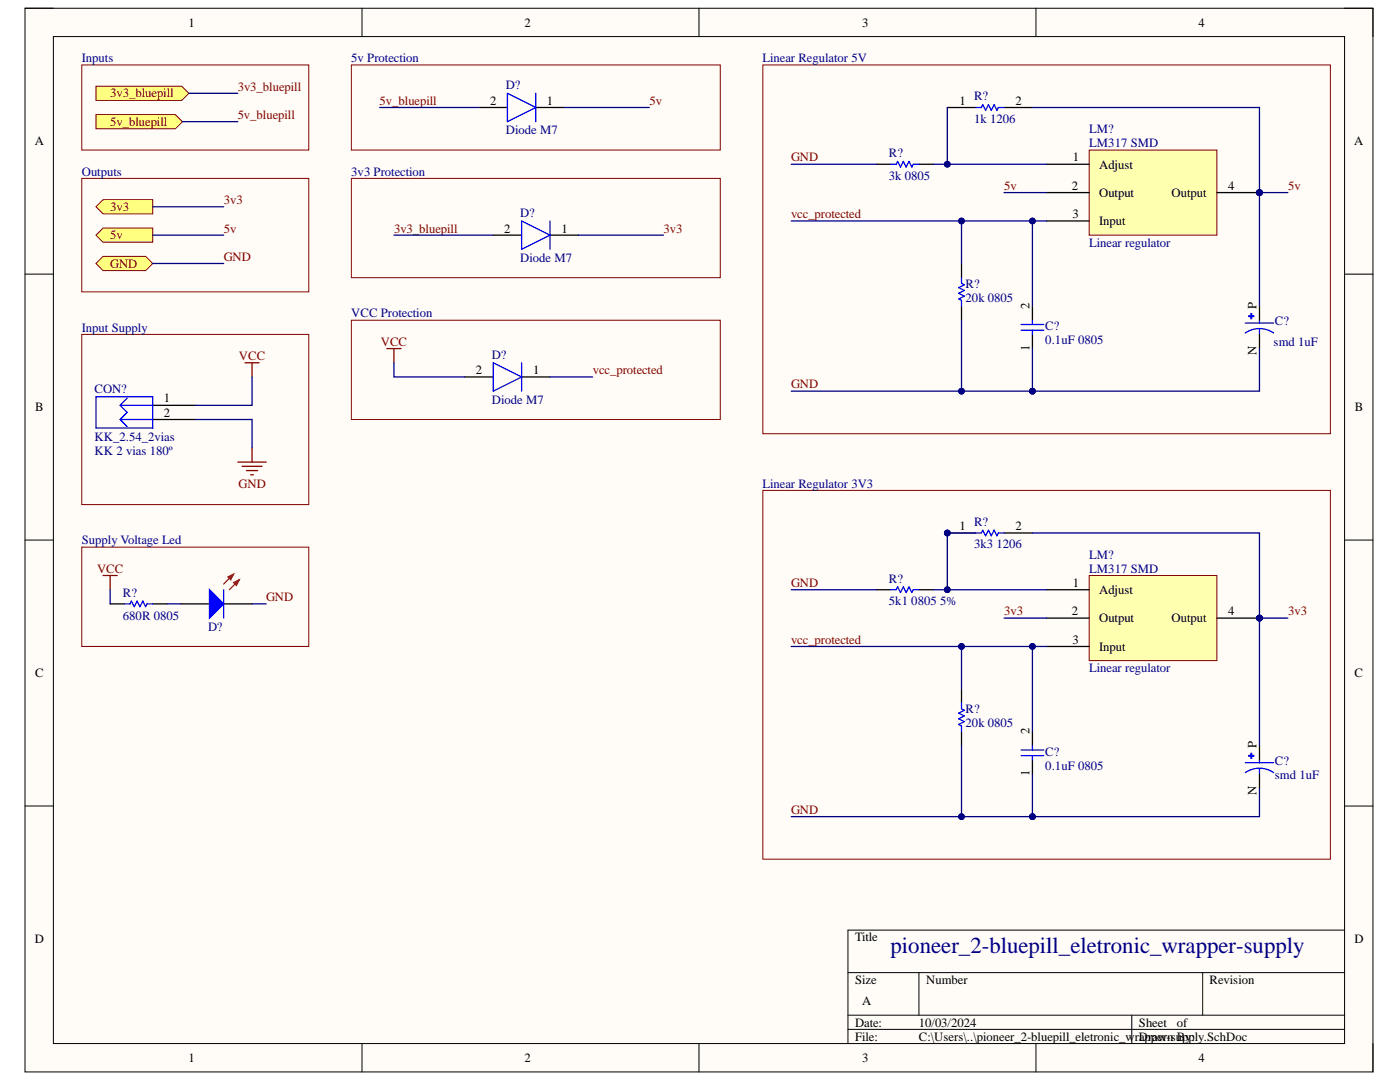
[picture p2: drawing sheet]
<svg xmlns="http://www.w3.org/2000/svg" width="279mm" height="216mm" viewBox="0 0 279 216" stroke-linecap="round" stroke-linejoin="round" font-family="sans-serif">
<path d="M5 1.6h269v212.3h-269z" fill-rule="evenodd" fill="#fffcf8"/>
<path d="M5 1.6h269v212.3h-269z" fill="none" stroke="#000" stroke-width=".2"/>
<path d="M10.7 7.3h257.6v200.9h-257.6z" fill-rule="evenodd" fill="#fffcf8"/>
<g fill="none" stroke="#000" stroke-width=".2">
<path d="M5 1.6h5.7M10.7 7.3h257.6v200.9h-257.6zM72.2 1.6v5.7M139.5 1.6v5.7M206.8 1.6v5.7M268.3 1.6h5.7v5.7M5 54.7h5.7M268.3 54.7h5.7M5 107.8h5.7M268.3 107.8h5.7M5 160.8h5.7M268.3 160.8h5.7"/>
<path d="M169.2 194.1h99.1M183.4 194.1v8.5M240 194.1v8.5M268.3 185.6h-99.1v22.6M72.2 208.2v5.7M139.5 208.2v5.7M169.2 202.6h99.1M169.2 205.4h99.1M206.8 208.2v5.7M225.9 202.6v5.6M274 208.2v5.7"/>
</g>
<path d="M19.2 17.2h17.1l1.4 1.4-1.4 1.4h-17.1z" fill-rule="evenodd" fill="#ffff80"/>
<path d="M19.2 17.2h17.1l1.4 1.4-1.4 1.4h-17.1z" fill="none" stroke="#800000" stroke-width=".2"/>
<path d="M19.2 22.9h15.8l1.4 1.4-1.4 1.4h-15.8z" fill-rule="evenodd" fill="#ffff80"/>
<path d="M19.2 22.9h15.8l1.4 1.4-1.4 1.4h-15.8z" fill="none" stroke="#800000" stroke-width=".2"/>
<path d="M20.6 39.8h9.9v2.9h-9.9l-1.4-1.4z" fill-rule="evenodd" fill="#ffff80"/>
<path d="M20.6 39.8h9.9v2.9h-9.9l-1.4-1.4z" fill="none" stroke="#800000" stroke-width=".2"/>
<path d="M20.6 45.5h9.9v2.8h-9.9l-1.4-1.4z" fill-rule="evenodd" fill="#ffff80"/>
<path d="M20.6 45.5h9.9v2.8h-9.9l-1.4-1.4z" fill="none" stroke="#800000" stroke-width=".2"/>
<path d="M48.9 72.4h2.8M50.3 72.4v2.8M47.5 92.2h5.6M48.3 93.1h4M49.2 93.9h2.2M50 94.7h.6M50.3 89.4v2.8" fill="none" stroke="#800000" stroke-width=".25"/>
<path d="M20.6 51.2h8.5l1.4 1.4-1.4 1.4h-8.5l-1.4-1.4z" fill-rule="evenodd" fill="#ffff80"/>
<path d="M16.3 13h45.3v16.9h-45.3zM16.3 35.6h45.3v22.6h-45.3zM20.6 51.2h8.5l1.4 1.4-1.4 1.4h-8.5l-1.4-1.4zM16.3 66.7h45.3v34h-45.3z" fill="none" stroke="#800000" stroke-width=".2"/>
<path d="M174.9 32.8h2.8M183.4 32.8h2.8M30.5 80.9h8.5M30.5 83.7h8.5" fill="none" stroke="#000" stroke-width=".25"/>
<path d="M177.7 32.8h1.2l.2-.6 .6 1.1 .6-1.1 .5 1.1 .6-1.1 .6 1.1 .3-.5h1.1M19.2 79.2h11.3v6.2h-11.3zM25.4 79.5l-1.4 1.4 1.4 1.4-1.4 1.4 1.4 1.4M24.1 80.9h6.4M24.1 83.7h6.4" fill="none" stroke="#00f" stroke-width=".25"/>
<circle cx="251.3" cy="38.4" r=".57" fill="#000080"/>
<circle cx="251.3" cy="38.4" r=".57" fill="none" stroke="#000080" stroke-width=".2"/>
<path d="M217.4 29.9h25.5v17h-25.5z" fill-rule="evenodd" fill="#ffffb0"/>
<path d="M217.4 29.9h25.5v17h-25.5z" fill="none" stroke="#800000" stroke-width=".2"/>
<path d="M208.9 32.8h8.5M208.9 38.4h8.5M242.9 38.4h8.5M208.9 44.1h8.5" fill="none" stroke="#000" stroke-width=".25"/>
<circle cx="251.3" cy="38.4" r=".57" fill="#000080"/>
<circle cx="251.3" cy="38.4" r=".57" fill="none" stroke="#000080" stroke-width=".2"/>
<path d="M70.1 13h73.6v16.9h-73.6zM152.2 13h113.3v73.5h-113.3zM16.3 109.2h45.3v19.8h-45.3z" fill="none" stroke="#800000" stroke-width=".2"/>
<path d="M20.6 114.8h2.8M22 114.8v2.9" fill="none" stroke="#800000" stroke-width=".25"/>
<path d="M22 120.5h2.8M30.5 120.5h2.8M36.1 120.5h5.7M44.6 120.5h5.7" fill="none" stroke="#000" stroke-width=".25"/>
<path d="M24.8 120.5h1.1l.3-.6 .6 1.2 .6-1.2 .5 1.2 .6-1.2 .6 1.2 .2-.6h1.2" fill="none" stroke="#00f" stroke-width=".25"/>
<path d="M41.8 117.7l2.8 2.8-2.8 2.8z" fill="#00f"/>
<path d="M41.8 117.7l2.8 2.8-2.8 2.8z" fill="none" stroke="#00f" stroke-width=".25"/>
<path d="M46.6 114.6l-2 1.9M47.7 115.7l-1.9 2" fill="none" stroke="#f00" stroke-width=".25"/>
<path d="M46.6 116.3l1.1-.6-.5 1.1z" fill="#f00"/>
<path d="M46.6 116.3l1.1-.6-.5 1.1z" fill="none" stroke="#f00" stroke-width=".25"/>
<path d="M45.5 115.1l1.1-.5-.5 1.1z" fill="#f00"/>
<path d="M45.5 115.1l1.1-.5-.5 1.1z" fill="none" stroke="#f00" stroke-width=".25"/>
<path d="M101.3 18.6l5.6 2.8-5.6 2.9zM106.9 18.6v5.7M203.8 64.8h4.5M203.8 65.9h4.5M206 63.9v.9M206 65.9v.8M44.6 117.7v5.6" fill="none" stroke="#00f" stroke-width=".25"/>
<path d="M95.6 21.4h5.7M106.9 21.4h5.7M206 61.1v2.8M206 66.7v2.9" fill="none" stroke="#000" stroke-width=".25"/>
<circle cx="251.3" cy="123.3" r=".57" fill="#000080"/>
<circle cx="251.3" cy="123.3" r=".57" fill="none" stroke="#000080" stroke-width=".2"/>
<path d="M217.4 114.8h25.5v17h-25.5z" fill-rule="evenodd" fill="#ffffb0"/>
<path d="M217.4 114.8h25.5v17h-25.5z" fill="none" stroke="#800000" stroke-width=".2"/>
<path d="M208.9 117.7h8.5M208.9 123.3h8.5M208.9 129h8.5M242.9 123.3h8.5" fill="none" stroke="#000" stroke-width=".25"/>
<circle cx="251.3" cy="123.3" r=".57" fill="#000080"/>
<circle cx="251.3" cy="123.3" r=".57" fill="none" stroke="#000080" stroke-width=".2"/>
<path d="M70.1 35.6h73.6v19.8h-73.6zM152.2 97.9h113.3v73.5h-113.3z" fill="none" stroke="#800000" stroke-width=".2"/>
<path d="M98.4 46.9h5.7M109.8 46.9h5.6M206 146v2.8M206 151.6v2.9" fill="none" stroke="#000" stroke-width=".25"/>
<path d="M104.1 44.1l5.7 2.8-5.7 2.9zM109.8 44.1v5.7M203.8 149.6h4.5M203.8 150.8h4.5M206 148.8v.8M206 150.8v.8" fill="none" stroke="#00f" stroke-width=".25"/>
<path d="M249.2 150.7h1v.2h-1z" fill-rule="evenodd" fill="#00f"/>
<path d="M248.5 154.2a4.9 4.9 0 0 1 5.7 0M248.5 152.2h5.7M249.2 150.7h1v.2h-1zM251.4 153.3v1.2" fill="none" stroke="#00f" stroke-width=".25"/>
<path d="M251.4 154.5v2.8" fill="none" stroke="#000" stroke-width=".25"/>
<path d="M249.2 63h1v.2h-1z" fill-rule="evenodd" fill="#00f"/>
<path d="M194.7 21.5h1.2l.2-.6 .6 1.1 .6-1.1 .5 1.1 .6-1.1 .6 1.1 .2-.5h1.2M191.9 55.4v1.1l.5 .3-1.1 .6 1.1 .6-1.1 .5 1.1 .6-1.1 .6 .6 .2v1.2M98.4 72.4l5.7 2.8-5.7 2.9zM104.1 72.4v5.7M248.5 66.5a4.9 4.9 0 0 1 5.7 0M248.5 64.5h5.7M249.2 63h1v.2h-1zM251.4 65.6v1.1M177.7 117.7h1.2l.2-.6 .6 1.1 .6-1.1 .5 1.1 .6-1.1 .6 1.1 .3-.5h1.1M194.7 106.3h1.2l.2-.5 .6 1.1 .6-1.1 .5 1.1 .6-1.1 .6 1.1 .2-.6h1.2M191.9 140.3v1.1l.5 .3-1.1 .6 1.1 .6-1.1 .5 1.1 .6-1.1 .6 .6 .2v1.2" fill="none" stroke="#00f" stroke-width=".25"/>
<g fill="none" stroke="#000" stroke-width=".25">
<path d="M189.1 21.5h5.6M200.4 21.5h5.6M191.9 52.6v2.8M92.8 75.2h5.6M104.1 75.2h5.7M191.9 61.1v2.8M251.4 66.7v2.9M174.9 117.7h2.8M183.4 117.7h2.8M189.1 106.3h5.6M200.4 106.3h5.6M191.9 137.5v2.8"/>
<path d="M191.9 146v2.8"/>
</g>
<path d="M77.2 69.6h2.8M78.6 69.6v2.8" fill="none" stroke="#800000" stroke-width=".25"/>
<path d="M70.1 63.9h73.6v19.8h-73.6z" fill="none" stroke="#800000" stroke-width=".2"/>
<path d="M37.7 18.6h9.8M36.4 24.3h11.1M200.4 38.4h8.5M251.4 38.4h5.6M30.5 41.3h14.1M30.5 46.9h14.1M30.5 52.6h14.1" fill="none" stroke="#000080" stroke-width=".25"/>
<circle cx="251.3" cy="38.4" r=".57" fill="#000080"/>
<circle cx="251.3" cy="38.4" r=".57" fill="none" stroke="#000080" stroke-width=".2"/>
<path d="M206 44.1v17" fill="none" stroke="#000080" stroke-width=".25"/>
<circle cx="206" cy="44.1" r=".56" fill="#000080"/>
<circle cx="206" cy="44.1" r=".56" fill="none" stroke="#000080" stroke-width=".2"/>
<path d="M251.4 38.4v22.7" fill="none" stroke="#000080" stroke-width=".25"/>
<circle cx="251.3" cy="38.4" r=".57" fill="#000080"/>
<circle cx="251.3" cy="38.4" r=".57" fill="none" stroke="#000080" stroke-width=".2"/>
<path d="M251.4 69.6v8.5h-45.4" fill="none" stroke="#000080" stroke-width=".25"/>
<circle cx="206" cy="78.1" r=".56" fill="#000080"/>
<circle cx="206" cy="78.1" r=".56" fill="none" stroke="#000080" stroke-width=".2"/>
<path d="M186.2 32.8h22.7" fill="none" stroke="#000080" stroke-width=".25"/>
<circle cx="189.1" cy="32.8" r=".57" fill="#000080"/>
<circle cx="189.1" cy="32.8" r=".57" fill="none" stroke="#000080" stroke-width=".2"/>
<path d="M189.1 21.5v11.3" fill="none" stroke="#000080" stroke-width=".25"/>
<circle cx="189.1" cy="32.8" r=".57" fill="#000080"/>
<circle cx="189.1" cy="32.8" r=".57" fill="none" stroke="#000080" stroke-width=".2"/>
<path d="M157.9 32.8h17M157.9 78.1h48.1" fill="none" stroke="#000080" stroke-width=".25"/>
<circle cx="191.9" cy="78.1" r=".57" fill="#000080"/>
<circle cx="191.9" cy="78.1" r=".57" fill="none" stroke="#000080" stroke-width=".2"/>
<circle cx="206" cy="78.1" r=".56" fill="#000080"/>
<circle cx="206" cy="78.1" r=".56" fill="none" stroke="#000080" stroke-width=".2"/>
<path d="M206 69.6v8.5" fill="none" stroke="#000080" stroke-width=".25"/>
<circle cx="206" cy="78.1" r=".56" fill="#000080"/>
<circle cx="206" cy="78.1" r=".56" fill="none" stroke="#000080" stroke-width=".2"/>
<path d="M157.9 44.1h51" fill="none" stroke="#000080" stroke-width=".25"/>
<circle cx="206" cy="44.1" r=".56" fill="#000080"/>
<circle cx="206" cy="44.1" r=".56" fill="none" stroke="#000080" stroke-width=".2"/>
<circle cx="191.9" cy="44.1" r=".57" fill="#000080"/>
<circle cx="191.9" cy="44.1" r=".57" fill="none" stroke="#000080" stroke-width=".2"/>
<path d="M75.8 21.4h19.8M206 21.5h45.4v16.9" fill="none" stroke="#000080" stroke-width=".25"/>
<circle cx="251.3" cy="38.4" r=".57" fill="#000080"/>
<circle cx="251.3" cy="38.4" r=".57" fill="none" stroke="#000080" stroke-width=".2"/>
<path d="M112.6 21.4h17M50.3 75.2v5.7h-11.3M39 83.7h11.3v5.7M22 117.7v2.8M33.3 120.5h2.8M50.3 120.5h2.8M200.4 123.3h8.5M251.4 123.3h5.6" fill="none" stroke="#000080" stroke-width=".25"/>
<circle cx="251.3" cy="123.3" r=".57" fill="#000080"/>
<circle cx="251.3" cy="123.3" r=".57" fill="none" stroke="#000080" stroke-width=".2"/>
<path d="M206 129v17" fill="none" stroke="#000080" stroke-width=".25"/>
<circle cx="206" cy="129" r=".56" fill="#000080"/>
<circle cx="206" cy="129" r=".56" fill="none" stroke="#000080" stroke-width=".2"/>
<path d="M251.4 157.3v5.6h-45.4" fill="none" stroke="#000080" stroke-width=".25"/>
<circle cx="206" cy="163" r=".56" fill="#000080"/>
<circle cx="206" cy="163" r=".56" fill="none" stroke="#000080" stroke-width=".2"/>
<path d="M186.2 117.7h22.7" fill="none" stroke="#000080" stroke-width=".25"/>
<circle cx="189.1" cy="117.7" r=".57" fill="#000080"/>
<circle cx="189.1" cy="117.7" r=".57" fill="none" stroke="#000080" stroke-width=".2"/>
<path d="M157.9 117.7h17M157.9 162.9h48.1" fill="none" stroke="#000080" stroke-width=".25"/>
<circle cx="191.9" cy="163" r=".57" fill="#000080"/>
<circle cx="191.9" cy="163" r=".57" fill="none" stroke="#000080" stroke-width=".2"/>
<circle cx="206" cy="163" r=".56" fill="#000080"/>
<circle cx="206" cy="163" r=".56" fill="none" stroke="#000080" stroke-width=".2"/>
<path d="M206 154.5v8.4" fill="none" stroke="#000080" stroke-width=".25"/>
<circle cx="206" cy="163" r=".56" fill="#000080"/>
<circle cx="206" cy="163" r=".56" fill="none" stroke="#000080" stroke-width=".2"/>
<path d="M157.9 129h51" fill="none" stroke="#000080" stroke-width=".25"/>
<circle cx="206" cy="129" r=".56" fill="#000080"/>
<circle cx="206" cy="129" r=".56" fill="none" stroke="#000080" stroke-width=".2"/>
<circle cx="191.9" cy="129" r=".57" fill="#000080"/>
<circle cx="191.9" cy="129" r=".57" fill="none" stroke="#000080" stroke-width=".2"/>
<path d="M206 106.3h45.4v17" fill="none" stroke="#000080" stroke-width=".25"/>
<circle cx="251.3" cy="123.3" r=".57" fill="#000080"/>
<circle cx="251.3" cy="123.3" r=".57" fill="none" stroke="#000080" stroke-width=".2"/>
<path d="M78.6 46.9h19.8M115.4 46.9h17M194.7 106.3h-5.6v11.4" fill="none" stroke="#000080" stroke-width=".25"/>
<circle cx="189.1" cy="117.7" r=".57" fill="#000080"/>
<circle cx="189.1" cy="117.7" r=".57" fill="none" stroke="#000080" stroke-width=".2"/>
<path d="M251.4 123.3v25.5" fill="none" stroke="#000080" stroke-width=".25"/>
<circle cx="251.3" cy="123.3" r=".57" fill="#000080"/>
<circle cx="251.3" cy="123.3" r=".57" fill="none" stroke="#000080" stroke-width=".2"/>
<path d="M191.9 44.1v8.5M78.6 72.4v2.8h14.2M109.8 75.2h8.5" fill="none" stroke="#000080" stroke-width=".25"/>
<circle cx="191.9" cy="44.1" r=".57" fill="#000080"/>
<circle cx="191.9" cy="44.1" r=".57" fill="none" stroke="#000080" stroke-width=".2"/>
<path d="M191.9 63.9v14.2" fill="none" stroke="#000080" stroke-width=".25"/>
<circle cx="191.9" cy="78.1" r=".57" fill="#000080"/>
<circle cx="191.9" cy="78.1" r=".57" fill="none" stroke="#000080" stroke-width=".2"/>
<path d="M191.9 129v8.5" fill="none" stroke="#000080" stroke-width=".25"/>
<circle cx="191.9" cy="129" r=".57" fill="#000080"/>
<circle cx="191.9" cy="129" r=".57" fill="none" stroke="#000080" stroke-width=".2"/>
<path d="M191.9 148.8v14.1" fill="none" stroke="#000080" stroke-width=".25"/>
<circle cx="191.9" cy="163" r=".57" fill="#000080"/>
<circle cx="191.9" cy="163" r=".57" fill="none" stroke="#000080" stroke-width=".2"/>
<text font-size="4.6" fill="#000080" x="177.7" y="190.2">pioneer_2-bluepill_eletronic_wrapper-supply</text>
<text font-size="4.2" x="250.8" y="63.3">PIC?0P</text>
<text font-size="3.9" x="250.8" y="151.2">PIC?0P</text>
<g font-size="2.5">
<text x="37.6" y="5.3">1</text>
<text x="104.7" y="5.3">2</text>
<text x="172.1" y="5.3">3</text>
<text x="239.2" y="5.3">4</text>
<text x="97.8" y="20.9">2</text>
<text x="109.2" y="20.9">1</text>
<text x="191.5" y="20.9">1</text>
<text x="202.7" y="20.9">2</text>
<text x="6.9" y="29">A</text>
<text x="270.2" y="29">A</text>
<text x="214.1" y="32.2">1</text>
<text x="219.3" y="33.6">Adjust</text>
<text x="213.9" y="37.9">2</text>
<text x="219.3" y="39.3">Output</text>
<text x="233.8" y="39.3">Output</text>
<text x="245.1" y="37.9">4</text>
<text x="100.6" y="46.4">2</text>
<text x="112" y="46.4">1</text>
<text x="214" y="43.5">3</text>
<text x="219.3" y="45">Input</text>
<text x="205.5" y="61.6" transform="rotate(-90 205.5 61.6)">2</text>
<text x="250.8" y="61.6" transform="rotate(-90 250.8 61.6)">P</text>
<text x="205.5" y="70" transform="rotate(-90 205.5 70)">1</text>
<text x="250.8" y="70.8" transform="rotate(-90 250.8 70.8)">N</text>
<text x="95" y="74.6">2</text>
<text x="106.4" y="74.6">1</text>
<text x="7" y="82.1">B</text>
<text x="32.7" y="80.3">1</text>
<text x="32.7" y="83.2">2</text>
<text x="270.4" y="82.1">B</text>
<text x="191.5" y="105.8">1</text>
<text x="202.7" y="105.8">2</text>
<text x="214.1" y="117.1">1</text>
<text x="219.3" y="118.5">Adjust</text>
<text x="213.9" y="122.8">2</text>
<text x="219.3" y="124.1">Output</text>
<text x="233.8" y="124.1">Output</text>
<text x="245.1" y="122.8">4</text>
<text x="214" y="128.5">3</text>
<text x="219.3" y="129.8">Input</text>
<text x="7" y="135.1">C</text>
<text x="270.3" y="135.1">C</text>
<text x="205.5" y="146.5" transform="rotate(-90 205.5 146.5)">2</text>
<text x="250.8" y="149.3" transform="rotate(-90 250.8 149.3)">P</text>
<text x="205.5" y="154.8" transform="rotate(-90 205.5 154.8)">1</text>
<text x="250.8" y="158.5" transform="rotate(-90 250.8 158.5)">N</text>
<text x="6.9" y="188.2">D</text>
<text x="170.6" y="187.9">Title</text>
<text x="270.3" y="188.2">D</text>
<text x="170.6" y="196.3">Size</text>
<text x="184.8" y="196.3">Number</text>
<text x="241.4" y="196.3">Revision</text>
<text x="172.1" y="200.6">A</text>
<text x="170.6" y="204.9">Date:</text>
<text x="170.6" y="207.6">File:</text>
<text x="183.4" y="204.9">10/03/2024</text>
<text x="183.4" y="207.6">C:\Users\..\pioneer_2-bluepill_eletronic_w</text>
<text x="226.5" y="207.6">rapper-supply.SchDoc</text>
<text x="227.3" y="204.9">Sheet</text>
<text x="227.3" y="207.6">Drawn By:</text>
<text x="234.9" y="204.9">of</text>
<text x="37.6" y="211.9">1</text>
<text x="104.7" y="211.9">2</text>
<text x="172.1" y="211.9">3</text>
<text x="239.2" y="211.9">4</text>
</g>
<g font-size="2.5" fill="#000080">
<text x="16.3" y="12.4">Inputs</text>
<text x="70.1" y="12.4">5v Protection</text>
<text x="101" y="17.8">D?</text>
<text x="152.2" y="12.4">Linear Regulator 5V</text>
<text x="194.4" y="20">R?</text>
<text x="101" y="26.8">Diode M7</text>
<text x="194.4" y="24.6">1k 1206</text>
<text x="217.4" y="29.4">LM317 SMD</text>
<text x="217.4" y="26.5">LM?</text>
<text x="16.3" y="35.1">Outputs</text>
<text x="70.1" y="35.1">3v3 Protection</text>
<text x="177.4" y="31.4">R?</text>
<text x="177.4" y="35.9">3k 0805</text>
<text x="103.8" y="43.3">D?</text>
<text x="103.8" y="52.3">Diode M7</text>
<text x="217.4" y="49.2">Linear regulator</text>
<text x="192.7" y="57.4">R?</text>
<text x="70.1" y="63.3">VCC Protection</text>
<text x="192.7" y="60.3">20k 0805</text>
<text x="208.6" y="65.9">C?</text>
<text x="254.4" y="64.8">C?</text>
<text x="16.3" y="66.2">Input Supply</text>
<text x="98.2" y="71.6">D?</text>
<text x="208.6" y="68.7">0.1uF 0805</text>
<text x="254.2" y="69">smd 1uF</text>
<text x="18.9" y="78.3">CON?</text>
<text x="98.2" y="80.6">Diode M7</text>
<text x="18.9" y="88">KK_2.54_2vias</text>
<text x="18.9" y="90.8">KK 2 vias 180º</text>
<text x="152.2" y="97.3">Linear Regulator 3V3</text>
<text x="194.4" y="105">R?</text>
<text x="16.3" y="108.6">Supply Voltage Led</text>
<text x="194.4" y="109.4">3k3 1206</text>
<text x="217.4" y="111.5">LM?</text>
<text x="24.5" y="119.1">R?</text>
<text x="177.4" y="116.3">R?</text>
<text x="217.4" y="114.3">LM317 SMD</text>
<text x="24.5" y="123.6">680R 0805</text>
<text x="41.5" y="125.9">D?</text>
<text x="177.4" y="120.8">5k1 0805 5%</text>
<text x="217.4" y="134.1">Linear regulator</text>
<text x="192.7" y="142.3">R?</text>
<text x="192.7" y="145.1">20k 0805</text>
<text x="208.6" y="150.8">C?</text>
<text x="208.6" y="153.6">0.1uF 0805</text>
<text x="254.4" y="152.6">C?</text>
<text x="254.4" y="155.4">smd 1uF</text>
</g>
<g font-size="2.5" fill="#800000">
<text x="22" y="19.4">3v3_bluepill</text>
<text x="47.4" y="18.1">3v3_bluepill</text>
<text x="47.4" y="23.8">5v_bluepill</text>
<text x="75.8" y="20.9">5v_bluepill</text>
<text x="129.6" y="20.9">5v</text>
<text x="22" y="25.1">5v_bluepill</text>
<text x="157.9" y="32.2">GND</text>
<text x="44.6" y="40.7">3v3</text>
<text x="200.4" y="37.9">5v</text>
<text x="257.1" y="37.9">5v</text>
<text x="22" y="42.1">3v3</text>
<text x="22" y="47.8">5v</text>
<text x="44.6" y="46.4">5v</text>
<text x="78.6" y="46.4">3v3_bluepill</text>
<text x="132.4" y="46.4">3v3</text>
<text x="157.9" y="43.5">vcc_protected</text>
<text x="22" y="53.4">GND</text>
<text x="44.6" y="52">GND</text>
<text x="47.7" y="71.8">VCC</text>
<text x="76" y="69">VCC</text>
<text x="118.3" y="74.6">vcc_protected</text>
<text x="157.9" y="77.5">GND</text>
<text x="47.6" y="97.3">GND</text>
<text x="19.4" y="114.3">VCC</text>
<text x="53.1" y="119.9">GND</text>
<text x="157.9" y="117.1">GND</text>
<text x="200.4" y="122.8">3v3</text>
<text x="257.1" y="122.8">3v3</text>
<text x="157.9" y="128.5">vcc_protected</text>
<text x="157.9" y="162.4">GND</text>
</g>
<text font-size="1.1" fill="#000080" x="188.4" y="106.6">PIR?01</text>
</svg>
